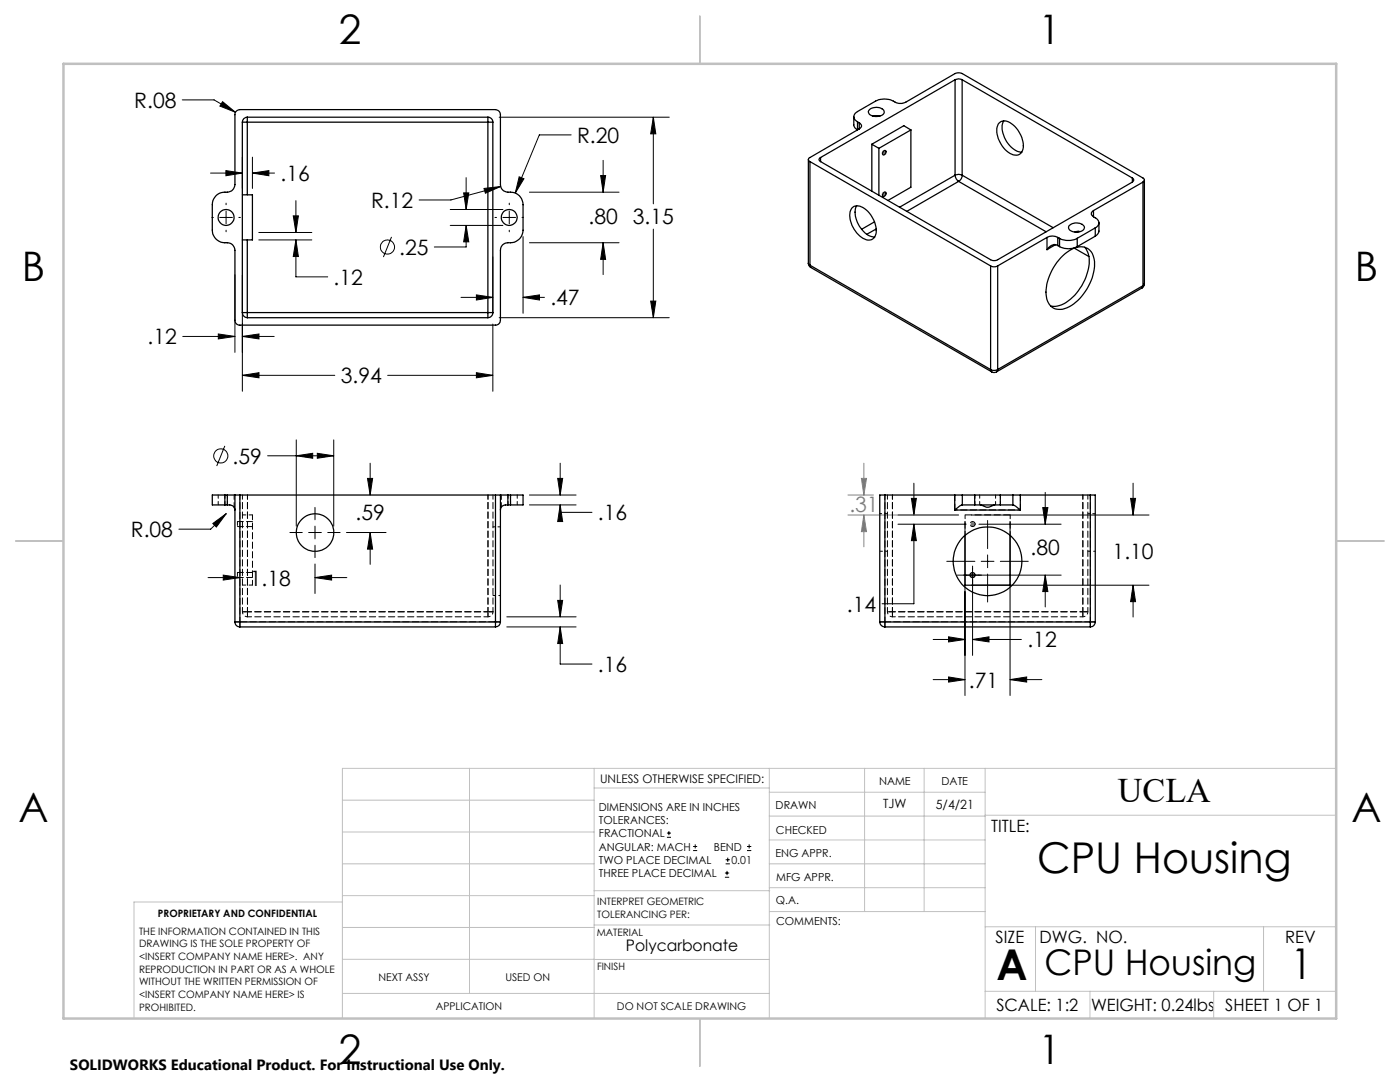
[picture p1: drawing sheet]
<svg xmlns="http://www.w3.org/2000/svg" width="279mm" height="216mm" viewBox="0 0 279 216" stroke-linecap="round" stroke-linejoin="round" font-family="sans-serif">
<g fill="none" stroke="#000" stroke-width=".2">
<path d="M36.4 19.9h6.3l4.3 2.5M42 34.5h6.4M44.4 20.3l2.6 2.1-3.1-1.2zM45.1 34l3.3 .5-3.3 .6zM48.4 31.4v6.2M50.4 34.5l3.3-.5v1.1zM50.4 31.4v6.2M50.4 34.5h4.4M92.5 38.5h1.1l-.6 3.3zM93 35.5v6.3M96.6 37.6l3.3-.4-3 1.4zM99.6 23.4h34"/>
<path d="M99.9 37.2l-9.9 2.7h-6.4M103.6 35.3l1 .4-1.8 2.8zM105.7 38.3h17.8M114 26.9h-6.4l-4.8 11.6M119.9 35h1l-.5 3.3zM120.4 32v6.3M130.4 23.4l.5 3.3h-1zM130.4 23.4v17.3M42.3 43.4h.3M43.9 43.4h2.5M45.1 40.5v.4M45.1 42.1v2.6"/>
<path d="M45.1 45.9v.3M46.9 54.8v15.5M47.7 43.4h.3M48.4 54.9v23.2M51.6 46.4h10.6M51.6 47.9h10.6M58.5 43.1h1l-.4 3.3zM59.1 47.9l.4 3.3h-1zM59.1 47.9v7.3h6.3M59.1 40v6.4M78.1 47.3l-1.6 4M89.9 45h10.5"/>
<path d="M89.9 41.8h10.5M92 59.3h6.4M93 45l.6 3.3h-1.1zM93 45v4.3h-6.3M95.1 58.8l3.3 .5-3.3 .6zM98.4 51.2v11.3M98.8 43.4h.3M100.4 43.4h2.5M101.6 40.5v.4M101.6 42.1v2.6M101.6 45.9v.3M104.2 43.4h.3"/>
<path d="M104.4 59.3l3.3-.5v1.1zM104.4 47.2v15.3M104.4 59.3h4.3M105.7 48.4h17.8M120.4 48.4l.5 3.4h-1zM120.4 48.4v6.4M130.4 45.7v17.7M36.5 67.1h10.4M43.6 66.6l3.3 .5-3.3 .5zM48.4 74.9l3.3-.5v1zM48.4 67.1l3.3-.5v1zM48.4 74.9h18.4"/>
<path d="M48.4 67.1h6.3M77.4 74.9h21M95.1 74.4l3.3 .5-3.3 .5zM98.4 64.7v13.4M99.6 63.4h34M129.9 60.1h1l-.5 3.3zM44.9 89l-1.6 4M53.4 90.9h13.2M59.1 90.9l3.3-.4v.9zM59.1 87.8v17.2M63.3 90.5l3.3 .4-3.3 .5zM66.6 87.8v17.2"/>
<path d="M73.3 95.5h1.1l-.5 3.3zM73.9 92.4v6.4M105.7 98.8h9.3M111.3 95.5h1l-.5 3.3zM111.8 92.4v6.4M181.9 99.4h1l-.5 3.4zM182.4 96.4v6.4M208.6 98.2v6.4M225.6 99.4h1l-.5 3.4zM226.1 96.4v6.4M41.5 115.3h6.4M42.5 104.5l2.7-2-2 2.7z"/>
<path d="M44.6 114.8l3.3 .5-3.3 .4zM45.2 102.5l-3.1 3.1h-6.4M57.9 106.3h2.4M61.6 106.3h2.5M62.9 115.3l3.3-.5v.9zM62.9 101.2v2.5M62.9 105v2.5M62.9 108.8v2.5M62.9 112.5v5.9M62.9 115.3h6.3M65.4 106.3h2.5M69.1 106.3h7.9"/>
<path d="M73.9 106.3l.5 3.3h-1.1zM73.9 106.3v6.3M105.7 100.8h9.3M111.3 119.8h1l-.5 3.3zM111.8 100.8l.5 3.3h-1zM111.8 100.8v1.4h6.3M111.8 116.7v6.4M179.2 102.8h12.1M179.2 104.6h13.6M182.4 104.6l.5 3.3h-1zM182.4 104.6v15.9h-6.4M188.9 112h5.7"/>
<path d="M191.1 114.8h20.7M192.6 104v34.8M193.9 116.8h35.4M193.9 102.8h35.4M194.1 113v17.8M195.4 104.6h16.4M195.8 112h2.6M197.1 103.9v5.6M197.1 110.7v2.6M197.1 114.5v5.6M199.6 112h5.6M201.6 104v34.8"/>
<path d="M208.1 101.3h1l-.5 3.3zM208.6 114.8l.5 3.2h-1zM208.6 114.8v6.3M226.1 116.8l.5 3.3h-1zM226.1 116.8v6.3M101.1 123.1h13.9M101.1 125.1h13.9M111.8 125.1l.5 3.3h-1zM111.8 125.1v7.4h6.3M186.2 135.6h6.4M186.2 127.6h6.4M189.3 135.1l3.3 .5-3.3 .5z"/>
<path d="M189.3 127.1l3.3 .5-3.3 .5zM194.1 127.6l3.3-.5v1zM194.1 127.6h9.7M201.6 135.6l3.3-.5v1zM201.6 135.6h6.3M133.1 167.1h.8M133.1 166.2h.8M133.5 165.8v.9M138.3 169.7h.8M138.3 168.9h.8M138.7 168.5v.8M144.7 175h.8"/>
<path d="M144.7 174.2h.8M144.8 172.4h.9M144.8 171.6h.9M145.1 173.8v.8M145.2 171.1v.9M149.1 169.7h.8M149.1 168.9h.8M149.5 168.5v.8"/>
<circle cx="77.3" cy="49.3" r="1.41"/>
<circle cx="44.1" cy="91" r="1.42"/>
</g>
<g fill="none" stroke="#808080" stroke-width=".2">
<path d="M176 30.5h1M176 38.8h1M176.1 30.1l.7 .7M176.1 38.4l.7 .7M176.5 30v1M176.5 38.3v1M176.8 30.1l-.7 .7M176.8 38.4l-.7 .7M169.2 98.8h5.1M171.9 95.5h1l-.5 3.3zM172.4 92.4v6.4M169.2 102.8h22.1"/>
<path d="M172.4 102.8v6.3M172.4 102.8l.5 3.3h-1zM193.6 104.6h1M193.6 114.8h1M193.7 104.2l.8 .8M193.7 114.4l.8 .7M194.1 104.1v1M194.1 114.2v1.1M194.5 104.2l-.8 .8M194.5 114.4l-.8 .7"/>
</g>
<g fill="none" stroke="#c0c0c0" stroke-width=".2">
<path d="M68.3 159.7h50.3M93.7 153.3v44.9M118.6 153.3v49.9M118.6 157.2h34.9M153.5 153.3v49.9M153.5 158.1h43.1M172.5 153.3v28.6M184.4 153.3v28.6M196.6 153.3v49.9M266.7 153.3h-198.4v49.9M68.3 178.7h50.3M68.3 172.4h50.3"/>
<path d="M68.3 166h50.3M68.3 180h-41.6v23.2M118.6 177.7h35M153.5 167.6h43.1M153.5 162.8h43.1M153.5 172.4h43.1M153.5 177.1h43.1M196.6 162.7h70.1M68.3 198.2h85.2M68.3 191.4l85.2 .1M68.3 185.1h50.3M118.6 184.6h35"/>
<path d="M153.6 181.9h43M196.6 197.8h70.1M196.6 184.9h70.1M206.7 184.9v12.9M217.5 197.8v5.4M242.2 197.8v5.4M252.2 184.9v12.9"/>
</g>
<path d="M139.7 3.2v9.5M3.1 107.9h9.6M266.7 107.9h9.5M139.7 203.2v9.6" fill="none" stroke="#c0c0c0" stroke-width=".25"/>
<path d="M12.7 12.7h254v190.5h-254z" fill="none" stroke="#c0c0c0" stroke-width=".5"/>
<path d="M111.3 119.8h1l-.5 3.3zM111.8 125.1l.5 3.3h-1zM111.3 95.5h1l-.5 3.3zM111.8 100.8l.5 3.3h-1zM42.5 104.5l.7 .7 2-2.7zM62.9 115.3l3.3-.5v.9zM44.6 114.8l3.3 .5-3.3 .4zM73.9 106.3l.5 3.3h-1.1zM73.3 95.5h1.1l-.5 3.3zM59.1 90.9l3.3-.4v.9zM63.3 90.5l3.3 .4-3.3 .5zM201.6 135.6l3.3-.5v1zM189.3 135.1l3.3 .5-3.3 .5zM226.1 116.8l.5 3.3h-1zM225.6 99.4h1l-.5 3.4zM208.6 114.8l.5 3.2h-1zM208.1 101.3h1l-.5 3.3zM182.4 104.6l.5 3.3h-1zM181.9 99.4h1l-.5 3.4zM194.1 127.6l3.3-.5v1zM189.3 127.1l3.3 .5-3.3 .5zM48.4 74.9l3.3-.5v1zM95.1 74.4l3.3 .5-3.3 .5zM130.4 23.4l.5 3.3h-1zM129.9 60.1h1l-.5 3.3zM43.6 66.6l3.3 .5-3.3 .5zM48.4 67.1l3.3-.5v1zM44.4 20.3l-.5 .9 3.1 1.2zM120.4 48.4l.5 3.4h-1zM119.9 35h1l-.5 3.3zM103.6 35.3l-.8 3.2 1.8-2.8zM96.6 37.6l.3 1 3-1.4zM95.1 58.8l3.3 .5-3.3 .6zM104.4 59.3l3.3-.5v1.1zM93 45l.6 3.3h-1.1zM92.5 38.5h1.1l-.6 3.3zM45.1 34l3.3 .5-3.3 .6zM50.4 34.5l3.3-.5v1.1zM58.5 43.1h1l-.4 3.3zM59.1 47.9l.4 3.3h-1z" fill="#000"/>
<path d="M172.4 102.8l.5 3.3h-1zM171.9 95.5h1l-.5 3.3z" fill="#808080"/>
<g fill="none" stroke="#000" stroke-width=".25">
<path d="M190.6 15.9a1.5 1.5 0 0 1 1.4 0M190.6 15.9l-26.8 15.5M190.6 15.9v19.1M192 15.9v19.1M192 15.9l34 19.6M47 22.3l.3-.3 .6-.1h51a1.02 1.02 0 0 1 1 1v13.9a1.6 1.6 0 0 0 2 1.5 2.47 2.47 0 0 1 2.5 2.6v5a2.77 2.77 0 0 1-3.3 2.6l-.8 .4-.3 .5-.1 .6v13.9a.96 .96 0 0 1-1 1h-51a.96 .96 0 0 1-1-1v-13.9a1.6 1.6 0 0 0-2-1.6 2.53 2.53 0 0 1-2.5-2.5v-5a2.54 2.54 0 0 1 3-2.6 1.57 1.57 0 0 0 1.5-1.5v-14.1zM48.4 24.4h1M48.4 24.4v38M48.4 38.9h2v9h-2M49.4 23.4a.96 .96 0 0 0-1 1M49.4 23.4v1M49.4 23.4h48"/>
<path d="M49.4 24.4h48M49.4 24.4v14.5M97.4 23.4a.96 .96 0 0 1 1 1M97.4 24.4h1M97.4 23.4v1M97.4 24.4v38M98.4 24.4v38M161.3 31.8v20.7M161.6 32.2l36.1 20.9M161.6 32.2v20.7M163.8 32.2l33.9 19.6a1.5 1.5 0 0 0 1.4 0l26.9-15.5M163.8 31.4a.42 .42 0 0 0-.4 .4 .42 .42 0 0 0 .4 .4"/>
<path d="M163.8 31.4v.8M170.4 23.3v1.9l.3 .4 .4 .3v-1.6M171.1 24.3a1.08 1.08 0 0 1-.7-1 1.08 1.08 0 0 1 .7-1l3.6-2.1a4.4 4.4 0 0 1 4.4 .4h.9l.8-.2 9.8-5.7 .5-.2 .8 .1 36.2 20.9a.43 .43 0 0 1 .3 .4 .43 .43 0 0 1-.3 .4M171.1 24.3l.4 .2M171.5 25.7l-9.9 5.7a.42 .42 0 0 0-.3 .4 .42 .42 0 0 0 .3 .4M171.5 24.5a.62 .62 0 0 1 .4 .6 .62 .62 0 0 1-.4 .6M171.5 24.5v1.2M173.6 21.8a2.1 2.1 0 0 1 2.8 .4 .97 .97 0 0 1-1.1 1 1.57 1.57 0 0 1-2-.9zM174 28.8v9.4M174 28.8l1.4 .8M174.2 23.1h1.4M175.4 29.6v9.4"/>
<path d="M176.3 30.2l.2-.2a.45 .45 0 0 1 .3 .5 .45 .45 0 0 1-.4 .4h-.1l-.2-.2zM176.3 38.5l.2-.2a.45 .45 0 0 1 .3 .5 .45 .45 0 0 1-.4 .4h-.2l-.1-.2zM181.8 25.9l-1.4-.8-6.4 3.7M181.8 25.9l-6.4 3.7M181.8 25.9v11.5l-4.6 2.6M190.6 35a1.6 1.6 0 0 0 .7 1.2M190.6 35a1.5 1.5 0 0 1 1.4 0M190.6 35l-11.1 6.3M191.3 36.2l-10.4 6M191.3 36.2l17.5 10M192 35a1.38 1.38 0 0 1-.7 1.2M192 35l18.2 10.4"/>
<path d="M199.4 24.6a1.98 1.98 0 0 1 2.8 .3 5.1 5.1 0 0 1 1.8 5.2 1.55 1.55 0 0 1-2.4 .5 5.4 5.4 0 0 1-2.5-5.6zM200.3 24.1a4.6 4.6 0 0 0 1.4 5.1 3.1 3.1 0 0 0 2.2 1.2M226 35.5a.43 .43 0 0 1 .3 .4 .43 .43 0 0 1-.3 .4M226 35.5v.8M228.1 36.3l-9.9 5.7M228.1 36.3v20.7M228.4 35.9v20.7M49.4 47.9v14.5M161.3 52.5l.2 .5 .3 .4M161.3 52.5l.3 .4M161.6 52.9l.2 .5M161.6 52.9l36.1 20.8"/>
<path d="M161.8 53.4l36.1 20.8M170 41.5a2.07 2.07 0 0 1 2.9 .4 5.1 5.1 0 0 1 1.8 5.1 1.55 1.55 0 0 1-2.5 .6 5.3 5.3 0 0 1-2.4-5.6zM171 41.1a5 5 0 0 0 2 5.6l.6 .4 1 .2M174.5 44.3l-2.6 1.5M174.9 45.7l-1.9 1M197.7 53.1a1.5 1.5 0 0 0 1.4 0M197.7 53.1v20.6M199.1 53.1v20.6M209 47.4a2.19 2.19 0 0 1 2.1 0M209 47.4l-9.9 5.7M209 47.4v2.4M210.6 48.8l-1.6 1"/>
<path d="M211.1 49a1.36 1.36 0 0 0-2 .7l-.1 .1M211.1 47.4l.4 .2M211.1 47.4v1.6M211.1 49l.4 .2M211.5 47.6a3.9 3.9 0 0 0 3.5 0M211.5 49.2a3.9 3.9 0 0 0 3.5 0M211.5 47.6v1.6M212.1 51a4.8 4.8 0 0 1 4.5-1.6 3.1 3.1 0 0 1 1.8 3.3 10.4 10.4 0 0 1-5.5 8.7 2.77 2.77 0 0 1-4.1-2.6 10.6 10.6 0 0 1 3.3-7.8zM213.4 45a2.01 2.01 0 0 1 3 .4 1.68 1.68 0 0 1-2.3 .8 .79 .79 0 0 1-.7-1.2zM214.4 49.5l2.9 1.7M215 47.6v1.6M215.3 46.2l-.8 .1"/>
<path d="M215.3 46.2h.2M215.3 46.2l-.3 .1M216.5 49.3a5.4 5.4 0 0 1 .4 5.5 9.2 9.2 0 0 1-5.9 6.3h-1.3M218.2 42a.66 .66 0 0 0-.4 .6 .66 .66 0 0 0 .4 .7M218.2 43.3a1.2 1.2 0 0 1 .8 1.8l-.4 .4M218.2 42v1.3M218.6 45.5v1.6M218.6 45.5l-3.6 2.1M218.6 47.1l-3.6 2.1M219.3 44.5v1.8l-.7 .8M227.9 57.5l-29 16.7M228.1 57l-.2 .5"/>
<path d="M228.1 57l-29 16.7M228.4 56.6l-.2 .5-.3 .4M228.4 56.6l-.3 .4M48.4 62.4a1.02 1.02 0 0 0 1 1M48.4 62.4h1M49.4 62.4v1M49.4 63.4h48M49.4 62.4h48M97.4 62.4h1M97.4 62.4v1M98.4 62.4a1.02 1.02 0 0 1-1 1M197.7 73.7a1.5 1.5 0 0 0 1.4 0"/>
<path d="M197.7 73.7l.2 .5M197.9 74.2l.4 .1 .6-.1M199.1 73.7l-.2 .5M44.9 98.8h-2.5v2h2.5M44.9 98.8h.5M44.9 98.8v2M45.4 98.8h1.5M45.4 98.8v2M46.9 98.8h1M46.9 98.8v25.3M47.9 98.8v25.3M47.9 98.8h51"/>
<path d="M98.9 98.8h1M98.9 98.8v25.3M99.9 98.8h1.5M99.9 98.8v25.3M101.4 98.8h.5M101.4 98.8v2M101.9 98.8h2.5v2h-2.5M101.9 98.8v2M176.6 98.8h-1v25.3M176.6 98.8h13.9M176.6 98.8v25.3M190.5 98.8h1.6"/>
<path d="M190.5 98.8v3M192.1 98.8h2.4M192.1 98.8v2M194.5 98.8h5.1M194.5 98.8v2M199.6 98.8h2.5M199.6 98.8v2M202.1 98.8h1.5M202.1 98.8v2M203.6 98.8h14M203.6 98.8v3M217.6 98.8h1v25.3"/>
<path d="M217.6 98.8v25.3M44.9 100.8h.5M45.4 100.8h.2a1.13 1.13 0 0 1 1.3 1M101.4 100.8h-.3a1.08 1.08 0 0 0-1.2 1M101.4 100.8h.5M190.5 101.8h13.1M192.1 100.8h2.4M192.1 100.8l-.6 .2-1 .8M192.6 106.8v10h9v-10M194.5 100.8h5.1M195.7 100.8h.2a2.16 2.16 0 0 0 2.6 0M199.6 100.8h2.5"/>
<path d="M202.1 100.8l.6 .2 .9 .8M46.9 124.1h1M46.9 124.1a.96 .96 0 0 0 1 1M47.9 124.1v1M47.9 125.1h51M47.9 124.1h51M98.9 124.1v1M98.9 124.1h1M99.9 124.1a.96 .96 0 0 1-1 1M175.6 124.1a1.02 1.02 0 0 0 1 1M175.6 124.1h1M176.6 124.1v1"/>
<path d="M176.6 125.1h41M176.6 124.1h41M217.6 124.1v1M217.6 124.1h1M218.6 124.1a.96 .96 0 0 1-1 1"/>
<circle cx="45.1" cy="43.4" r="1.58"/>
<circle cx="101.6" cy="43.4" r="1.58"/>
<circle cx="62.9" cy="106.3" r="3.7"/>
<circle cx="194.1" cy="114.7" r=".5"/>
<circle cx="197.1" cy="112" r="6.9"/>
</g>
<g fill="none" stroke="#000" stroke-width=".2" stroke-dasharray="1.3 .6" stroke-dashoffset=".4">
<path d="M48.4 98.7v23.4M49.4 98.7v23.4M97.4 98.7v23.4M98.9 98.7v25.4M100 98.7v2.5M177.1 98.7v23.4M178.1 98.7v23.4M216.1 98.7v23.4M217.6 98.7v25.4M46.7 101.2v-2.5M47.9 124.1v-25.4M49.4 123.1h48"/>
<path d="M49.4 122.1v-23.4M49.4 122.1h48M97.4 122.1h-48M97.4 122.1v-23.4M98.4 122.1v-23.4M176.6 124.1v-25.4M178.1 122.1v-23.4M216.1 122.1v-23.4M217.1 122.1v-23.4"/>
</g>
<g fill="none" stroke="#000" stroke-width=".2" stroke-dasharray="1.3 .6" stroke-dashoffset=".5">
<path d="M47.4 114.2v1M47.4 104.1v1M192.6 102.7v4.1M201.6 106.8v-4.1M46.9 124.1h1M47.9 124.1v1M48.4 122.1h1M49.4 123.1v-1M49.4 122.1h-1M49.4 122.1v1M97.4 123.1v-1M97.4 122.1v1"/>
<path d="M98.4 122.1h-1M98.9 124.1v1M98.9 124.1h1M176.6 124.1v1M176.6 124.1h-1M178.1 122.1v1M178.1 122.1h-1M178.1 123.1v-1M216.1 122.1v1M216.1 122.1h1M216.1 123.1v-1M217.1 122.1h-1"/>
<path d="M217.6 124.1v1M217.6 124.1h1"/>
</g>
<path d="M98.4 118.8h1.5M99.9 105.1h-1.5M175.6 110h1.5M177.1 102.5h-1.5M190.6 101.7h13.1M217.1 110h1.5M218.6 102.5h-1.5M49.4 123.1a1 1 0 0 1-1-1M98.4 122.1a1 1 0 0 1-1 1M178.1 123.1a1 1 0 0 1-1-1M217.1 122.1a1 1 0 0 1-1 1" fill="none" stroke="#000" stroke-width=".2" stroke-dasharray="1.3 .6" stroke-dashoffset=".8"/>
<path d="M43.5 98.7v2M195.5 98.7v2M44.9 100.7v-2M45.4 100.7v-2M50.4 102.7h-2M50.4 116.7h-2M101.4 100.7v-2M101.9 100.7v-2M103.2 100.7v-2M194.6 100.7v-2M198.7 100.7v-2M199.7 100.7v-2" fill="none" stroke="#000" stroke-width=".2" stroke-dasharray="1.3 .6" stroke-dashoffset=".6"/>
<path d="M50.4 102.7v14" fill="none" stroke="#000" stroke-width=".2" stroke-dasharray="1.3 .6" stroke-dashoffset=".3"/>
<path d="M201.6 102.7h-9M98.9 124.1h-51" fill="none" stroke="#000" stroke-width=".2" stroke-dasharray="1.3 .6" stroke-dashoffset="-.1"/>
<path d="M47.4 115.2h3M47.4 105.1h3M50.4 114.2h-3M50.4 104.1h-3M190.6 101.7v-3M203.7 101.7v-3M217.6 124.1h-41" fill="none" stroke="#000" stroke-width=".2" stroke-dasharray="1.3 .6" stroke-dashoffset=".1"/>
<path d="M178.1 123.1h38M178.1 122.1h38M216.1 122.1h-38" fill="none" stroke="#000" stroke-width=".2" stroke-dasharray="1.3 .6" stroke-dashoffset=".7"/>
<path d="M194.6 104.6a.5 .5 0 0 0-.7-.5 .5 .5 0 0 0-.1 .8 .5 .5 0 0 0 .8-.2v-.1" fill="none" stroke="#000" stroke-width=".2" stroke-dasharray="1.3 .6"/>
<g font-size="8.5">
<text x="207" y="174.2">CPU Housing</text>
<text x="198.9" y="195.5">A</text>
<text x="257.6" y="195.4">1</text>
</g>
<g font-size="8.1">
<text x="67.6" y="8.9">2</text>
<text x="207.3" y="8.9">1</text>
<text x="4.4" y="56.1">B</text>
<text x="270.4" y="56.1">B</text>
<text x="3.7" y="164.1">A</text>
<text x="269.7" y="164.1">A</text>
<text x="67.6" y="212.4">2</text>
<text x="207.3" y="212.4">1</text>
</g>
<text font-size="7.1" x="208.5" y="194.6">CPU Housing</text>
<text font-size="6.9" x="223.1" y="160.1">UCLA</text>
<g font-size="4.2">
<text x="26.8" y="21.5">R.08</text>
<text x="115.2" y="28.5">R.20</text>
<text x="56" y="36.1">.16</text>
<text x="74.1" y="41.5">R.12</text>
<text x="117.5" y="44.8">.80 3.15</text>
<text x="79.7" y="50.8">.25</text>
<text x="66.6" y="56.8">.12</text>
<text x="109.8" y="60.9">.47</text>
<text x="29.5" y="68.7">.12</text>
<text x="68" y="76.5">3.94</text>
<text x="46.4" y="92.5">.59</text>
<text x="26.1" y="107.2">R.08</text>
<text x="71" y="103.8">.59</text>
<text x="119.3" y="103.8">.16</text>
<text x="205.7" y="110.8">.80</text>
<text x="222" y="111.6">1.10</text>
<text x="49.9" y="116.8">1.18</text>
<text x="169" y="122">.14</text>
<text x="205" y="129.2">.12</text>
<text x="119.3" y="134.1">.16</text>
<text x="193.3" y="137.2">.71</text>
</g>
<text font-size="4.2" fill="#808080" x="169.5" y="102.2">.31</text>
<g font-size="3.4">
<text x="197.8" y="166">TITLE:</text>
<text x="198.7" y="188.1">SIZE</text>
<text x="207.5" y="188.1">DWG. NO.</text>
<text x="256.5" y="188.2">REV</text>
<text x="198.8" y="201.7">SCALE: 1:2</text>
<text x="217.7" y="201.8">WEIGHT: 0.24lbs</text>
<text x="244.5" y="201.7">SHEET 1 OF 1</text>
</g>
<text font-size="3.2" x="124.9" y="189.8">Polycarbonate</text>
<text font-size="3" x="14" y="213.5">SOLIDWORKS Educational Product. For Instructional Use Only.</text>
<g font-size="2.5">
<text x="176.2" y="161.3">TJW</text>
<text x="186.8" y="161.4">5/4/21</text>
</g>
<text font-size="2.4" x="119.8" y="156.2">UNLESS OTHERWISE SPECIFIED:</text>
<g font-size="2.2">
<text x="119.5" y="161.8">DIMENSIONS ARE IN INCHES</text>
<text x="154.8" y="161.4">DRAWN</text>
<text x="175.4" y="156.6">NAME</text>
<text x="187.9" y="156.7">DATE</text>
<text x="119.5" y="164.4">TOLERANCES:</text>
<text x="119.5" y="167.1">FRACTIONAL</text>
<text x="154.9" y="166.3">CHECKED</text>
<text x="119.5" y="169.7">ANGULAR: MACH</text>
<text x="119.5" y="172.4">TWO PLACE DECIMAL</text>
<text x="142.5" y="169.7">BEND</text>
<text x="146" y="172.4">0.01</text>
<text x="154.8" y="171">ENG APPR.</text>
<text x="119.5" y="175">THREE PLACE DECIMAL</text>
<text x="154.9" y="175.7">MFG APPR.</text>
<text x="154.9" y="180.4">Q.A.</text>
<text x="154.9" y="184.6">COMMENTS:</text>
</g>
<g font-size="2.1">
<text x="75.5" y="195.7">NEXT ASSY</text>
<text x="100.9" y="195.7">USED ON</text>
<text x="86.9" y="201.5">APPLICATION</text>
<text x="123.1" y="201.6">DO NOT SCALE DRAWING</text>
</g>
<g font-size="2">
<text x="31.5" y="182.9">PROPRIETARY AND CONFIDENTIAL</text>
<text x="119.2" y="180.6">INTERPRET GEOMETRIC</text>
<text x="119.2" y="183.1">TOLERANCING PER:</text>
<text x="27.8" y="186.5">THE INFORMATION CONTAINED IN THIS</text>
<text x="27.8" y="189">DRAWING IS THE SOLE PROPERTY OF</text>
<text x="27.8" y="191.6">&lt;INSERT COMPANY NAME HERE&gt;. ANY</text>
<text x="119.1" y="186.7">MATERIAL</text>
<text x="27.8" y="194.1">REPRODUCTION IN PART OR AS A WHOLE</text>
<text x="27.8" y="196.6">WITHOUT THE WRITTEN PERMISSION OF</text>
<text x="119.1" y="193.5">FINISH</text>
<text x="27.8" y="199.1">&lt;INSERT COMPANY NAME HERE&gt; IS</text>
<text x="27.8" y="201.7">PROHIBITED.</text>
</g>
</svg>
